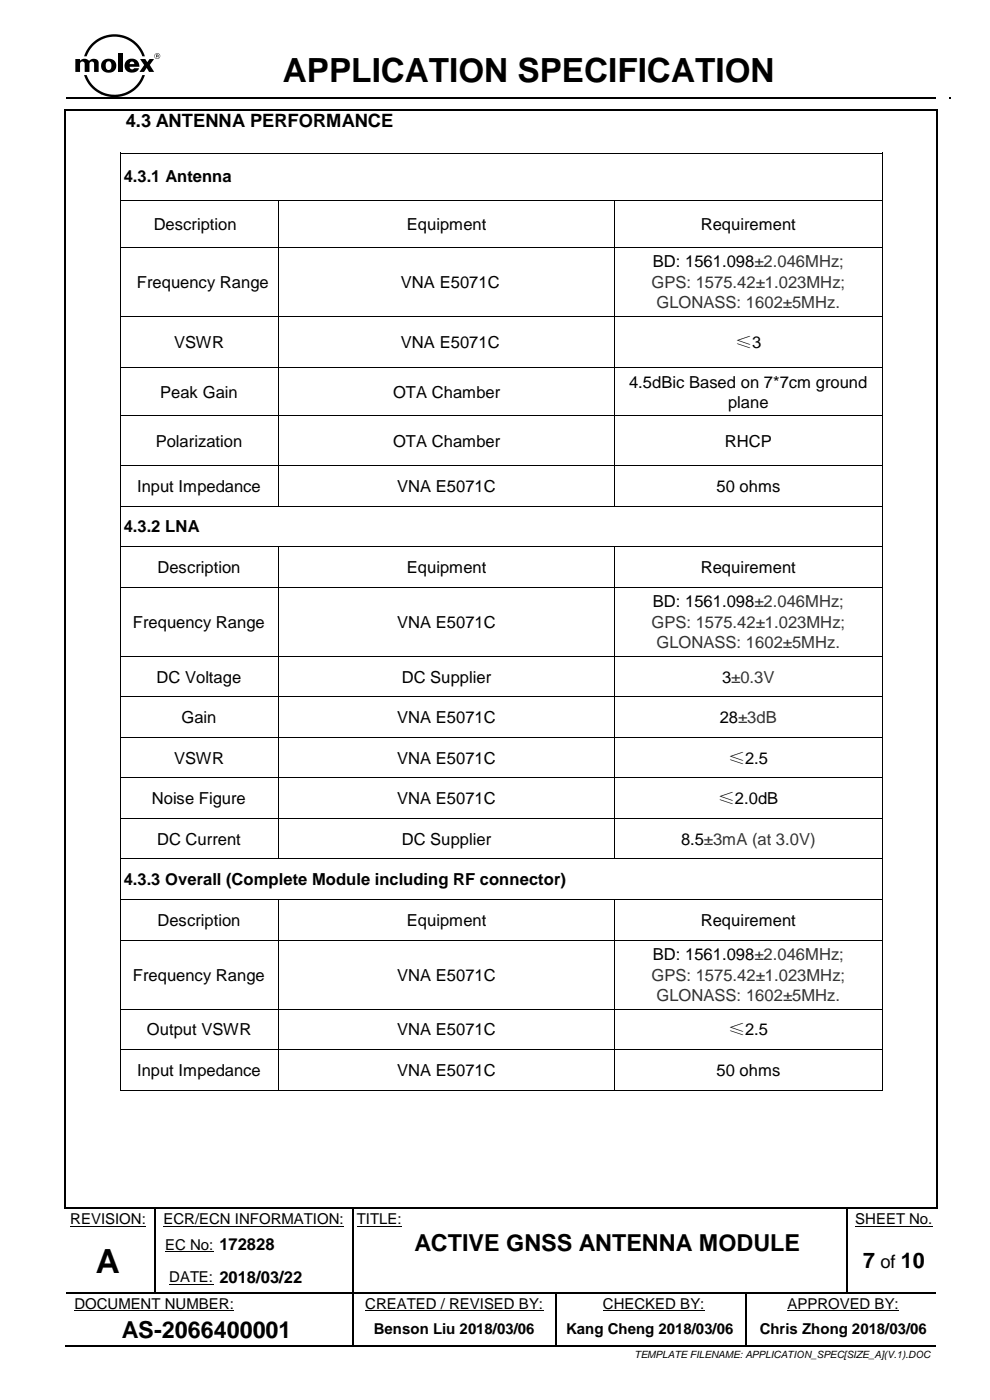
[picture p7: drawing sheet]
<svg xmlns="http://www.w3.org/2000/svg" width="210mm" height="297mm" viewBox="0 0 210 297" stroke-linecap="round" stroke-linejoin="round" font-family="sans-serif">
<g fill="#000">
<path d="M16 12.5h1v.4l.1-.1a1.28 1.28 0 0 1 1.8 .1 1.16 1.16 0 0 1 2 .3v2.1h-.9v-1.8a.49 .49 0 0 0-.5-.4 .49 .49 0 0 0-.5 .4v1.8h-1v-1.8a.49 .49 0 0 0-.5-.4 .49 .49 0 0 0-.5 .4v1.8h-1z" fill-rule="evenodd"/>
<path d="M22.7 13.1h.1a.74 .74 0 0 1 .8 .2 .74 .74 0 0 1 0 .8 .62 .62 0 0 1-.6 .8 .62 .62 0 0 1-.6-.8v-.5zM21.8 13a1.57 1.57 0 0 0 0 2 1.57 1.57 0 0 0 2 .3 1.54 1.54 0 0 0 .7-2.1 1.54 1.54 0 0 0-2.1-.6z" fill-rule="evenodd"/>
<path d="M19.5 9.3a6.8 6.8 0 0 1 11.2 2.6h-.5a6.3 6.3 0 0 0-5.9-4.1 6.3 6.3 0 0 0-5.9 4.1h-.6l.7-1.4z" fill-rule="evenodd"/>
<path d="M25 11.3h1v4h-1z" fill-rule="evenodd"/>
<path d="M26.8 13a1.57 1.57 0 0 0 .4 2.3 1.57 1.57 0 0 0 2.3-.8h-1.1a.51 .51 0 0 1-.5 .2 .51 .51 0 0 1-.4-.5h2.1a1.62 1.62 0 0 0-1-1.6 1.62 1.62 0 0 0-1.8 .4zM27.7 13.2l.3-.1a.49 .49 0 0 1 .5 .5h-1z" fill-rule="evenodd"/>
<path d="M17.8 15.9h.6a6.3 6.3 0 0 0 5.9 4.2 6.3 6.3 0 0 0 5.9-4.2h.5a6.8 6.8 0 0 1-6.4 4.7 6.8 6.8 0 0 1-6.5-4.7z" fill-rule="evenodd"/>
<path d="M29.7 12.5h1.1l.4 .7 .5-.7h1l-.9 1.3 .9 1.5h-1.1l-.5-.9-.5 .9h-1l1-1.5z" fill-rule="evenodd"/>
<path d="M32.7 11.9a.65 .65 0 0 1 1.3 0 .65 .65 0 0 1-1.3 0zM32.8 11.9a.55 .55 0 0 0 1.1 0 .55 .55 0 0 0-1.1 0z" fill-rule="evenodd"/>
<path d="M33.2 11.7l.3 .1-.3 .1zM33.1 11.6v.6h.1v-.2l.5 .2-.1-.6z" fill-rule="evenodd"/>
<path d="M13.6 23.1h.4v.4h-.4z" fill-rule="evenodd"/>
<path d="M13.6 23.1h.4v.4h-.4z" fill-rule="evenodd"/>
<path d="M14 20.7h.3v.3h-.3z" fill-rule="evenodd"/>
<path d="M14 20.7h.3v.3h-.3z" fill-rule="evenodd"/>
<path d="M25.4 32.4h.2v.9h-.2z" fill-rule="evenodd"/>
<path d="M25.4 32.4h.2v.2h-.2z" fill-rule="evenodd"/>
<path d="M187 32.4h.2v.9h-.2z" fill-rule="evenodd"/>
<path d="M187 32.4h.2v.2h-.2z" fill-rule="evenodd"/>
<path d="M198.6 23.1h.4v.4h-.4z" fill-rule="evenodd"/>
<path d="M198.6 23.1h.4v.4h-.4z" fill-rule="evenodd"/>
<path d="M201.4 20.7h.3v.3h-.3z" fill-rule="evenodd"/>
<path d="M201.4 20.7h.3v.3h-.3z" fill-rule="evenodd"/>
<path d="M25.4 42.4h.2v.9h-.2z" fill-rule="evenodd"/>
<path d="M25.4 52.4h.2v.9h-.2z" fill-rule="evenodd"/>
<path d="M58.9 42.6h.2v.7h-.2z" fill-rule="evenodd"/>
<path d="M58.9 42.4h.2v.2h-.2z" fill-rule="evenodd"/>
<path d="M58.9 52.4h.2v.9h-.2z" fill-rule="evenodd"/>
<path d="M130.4 42.6h.1v.7h-.1z" fill-rule="evenodd"/>
<path d="M130.4 42.4h.1v.2h-.1z" fill-rule="evenodd"/>
<path d="M130.4 52.4h.1v.9h-.1z" fill-rule="evenodd"/>
<path d="M187 42.4h.2v.9h-.2z" fill-rule="evenodd"/>
<path d="M187 52.4h.2v.9h-.2z" fill-rule="evenodd"/>
<path d="M25.4 67h.2v.9h-.2z" fill-rule="evenodd"/>
<path d="M25.4 77.9h.2v.9h-.2z" fill-rule="evenodd"/>
<path d="M58.9 67h.2v.9h-.2z" fill-rule="evenodd"/>
<path d="M58.9 77.9h.2v.9h-.2z" fill-rule="evenodd"/>
<path d="M130.4 67h.1v.9h-.1z" fill-rule="evenodd"/>
<path d="M130.4 77.9h.1v.9h-.1z" fill-rule="evenodd"/>
<path d="M187 67h.2v.9h-.2z" fill-rule="evenodd"/>
<path d="M187 77.9h.2v.9h-.2z" fill-rule="evenodd"/>
<path d="M25.4 88.1h.2v1h-.2z" fill-rule="evenodd"/>
<path d="M25.4 98.7h.2v.9h-.2z" fill-rule="evenodd"/>
<path d="M58.9 88.1h.2v1h-.2z" fill-rule="evenodd"/>
<path d="M58.9 98.7h.2v.9h-.2z" fill-rule="evenodd"/>
<path d="M130.4 88.1h.1v1h-.1z" fill-rule="evenodd"/>
<path d="M130.4 98.7h.1v.9h-.1z" fill-rule="evenodd"/>
<path d="M187 88.1h.2v1h-.2z" fill-rule="evenodd"/>
<path d="M187 98.7h.2v.9h-.2z" fill-rule="evenodd"/>
<path d="M25.4 107.3h.2v.9h-.2z" fill-rule="evenodd"/>
<path d="M25.4 115.9h.2v.9h-.2z" fill-rule="evenodd"/>
<path d="M58.9 107.3h.2v.2h-.2z" fill-rule="evenodd"/>
<path d="M58.9 116.1h.2v.7h-.2z" fill-rule="evenodd"/>
<path d="M58.9 115.9h.2v.2h-.2z" fill-rule="evenodd"/>
<path d="M130.4 107.3h.1v.2h-.1z" fill-rule="evenodd"/>
<path d="M130.4 116.1h.1v.7h-.1z" fill-rule="evenodd"/>
<path d="M130.4 115.9h.1v.2h-.1z" fill-rule="evenodd"/>
<path d="M187 107.3h.2v.9h-.2z" fill-rule="evenodd"/>
<path d="M187 115.9h.2v.9h-.2z" fill-rule="evenodd"/>
<path d="M25.4 124.5h.2v1h-.2z" fill-rule="evenodd"/>
<path d="M58.9 124.5h.2v1h-.2z" fill-rule="evenodd"/>
<path d="M130.4 124.5h.1v1h-.1z" fill-rule="evenodd"/>
<path d="M187 124.5h.2v1h-.2z" fill-rule="evenodd"/>
<path d="M25.4 139.1h.2v1h-.2z" fill-rule="evenodd"/>
<path d="M25.4 147.7h.2v.9h-.2z" fill-rule="evenodd"/>
<path d="M25.4 156.3h.2v1h-.2z" fill-rule="evenodd"/>
<path d="M58.9 139.1h.2v1h-.2z" fill-rule="evenodd"/>
<path d="M58.9 147.7h.2v.9h-.2z" fill-rule="evenodd"/>
<path d="M58.9 156.3h.2v1h-.2z" fill-rule="evenodd"/>
<path d="M130.4 139.1h.1v1h-.1z" fill-rule="evenodd"/>
<path d="M130.4 147.7h.1v.9h-.1z" fill-rule="evenodd"/>
<path d="M130.4 156.3h.1v1h-.1z" fill-rule="evenodd"/>
<path d="M187 139.1h.2v1h-.2z" fill-rule="evenodd"/>
<path d="M187 147.7h.2v.9h-.2z" fill-rule="evenodd"/>
<path d="M187 156.3h.2v1h-.2z" fill-rule="evenodd"/>
<path d="M25.4 165h.2v.9h-.2z" fill-rule="evenodd"/>
<path d="M25.4 173.5h.2v1h-.2z" fill-rule="evenodd"/>
<path d="M58.9 165h.2v.9h-.2z" fill-rule="evenodd"/>
<path d="M58.9 173.5h.2v1h-.2z" fill-rule="evenodd"/>
<path d="M130.4 165h.1v.9h-.1z" fill-rule="evenodd"/>
<path d="M130.4 173.5h.1v1h-.1z" fill-rule="evenodd"/>
<path d="M187 165h.2v.9h-.2z" fill-rule="evenodd"/>
<path d="M187 173.5h.2v1h-.2z" fill-rule="evenodd"/>
<path d="M25.4 182.1h.2v1h-.2z" fill-rule="evenodd"/>
<path d="M25.4 190.8h.2v.9h-.2z" fill-rule="evenodd"/>
<path d="M58.9 182.1h.2v.2h-.2z" fill-rule="evenodd"/>
<path d="M58.9 190.9h.2v.8h-.2z" fill-rule="evenodd"/>
<path d="M58.9 190.8h.2v.1h-.2z" fill-rule="evenodd"/>
<path d="M130.4 182.1h.1v.2h-.1z" fill-rule="evenodd"/>
<path d="M130.4 190.9h.1v.8h-.1z" fill-rule="evenodd"/>
<path d="M130.4 190.8h.1v.1h-.1z" fill-rule="evenodd"/>
<path d="M187 182.1h.2v1h-.2z" fill-rule="evenodd"/>
<path d="M187 190.8h.2v.9h-.2z" fill-rule="evenodd"/>
<path d="M25.4 199.4h.2v.9h-.2z" fill-rule="evenodd"/>
<path d="M25.4 214h.2v.9h-.2z" fill-rule="evenodd"/>
<path d="M58.9 199.4h.2v.9h-.2z" fill-rule="evenodd"/>
<path d="M58.9 214h.2v.9h-.2z" fill-rule="evenodd"/>
<path d="M130.4 199.4h.1v.9h-.1z" fill-rule="evenodd"/>
<path d="M130.4 214h.1v.9h-.1z" fill-rule="evenodd"/>
<path d="M187 199.4h.2v.9h-.2z" fill-rule="evenodd"/>
<path d="M187 214h.2v.9h-.2z" fill-rule="evenodd"/>
<path d="M25.4 222.6h.2v.9h-.2z" fill-rule="evenodd"/>
<path d="M25.4 231.2h.2v.2h-.2z" fill-rule="evenodd"/>
<path d="M25.4 231.2h.2v.2h-.2z" fill-rule="evenodd"/>
<path d="M58.9 222.6h.2v.9h-.2z" fill-rule="evenodd"/>
<path d="M58.9 231.2h.2v.2h-.2z" fill-rule="evenodd"/>
<path d="M130.4 222.6h.1v.9h-.1z" fill-rule="evenodd"/>
<path d="M130.4 231.2h.1v.2h-.1z" fill-rule="evenodd"/>
<path d="M187 222.6h.2v.9h-.2z" fill-rule="evenodd"/>
<path d="M187 231.2h.2v.2h-.2z" fill-rule="evenodd"/>
<path d="M187 231.2h.2v.2h-.2z" fill-rule="evenodd"/>
<path d="M13.6 256.1h.4v.3h-.4z" fill-rule="evenodd"/>
<path d="M13.6 256.1h.4v.3h-.4z" fill-rule="evenodd"/>
<path d="M32.7 256.4h.3v.3h-.3z" fill-rule="evenodd"/>
<path d="M32.7 256.1h.4v.3h-.4z" fill-rule="evenodd"/>
<path d="M74.7 256.4h.2v.3h-.2z" fill-rule="evenodd"/>
<path d="M74.7 256.1h.3v.3h-.3z" fill-rule="evenodd"/>
<path d="M87.1 256.1h.4v.3h-.4z" fill-rule="evenodd"/>
<path d="M179.6 256.4h.2v.3h-.2z" fill-rule="evenodd"/>
<path d="M179.6 256.1h.3v.3h-.3z" fill-rule="evenodd"/>
<path d="M198.6 256.1h.4v.3h-.4z" fill-rule="evenodd"/>
<path d="M198.6 256.1h.4v.3h-.4z" fill-rule="evenodd"/>
<path d="M32.7 260.4h.3v.9h-.3z" fill-rule="evenodd"/>
<path d="M32.7 267.3h.3v.9h-.3z" fill-rule="evenodd"/>
<path d="M32.7 274.2h.3v.2h-.3z" fill-rule="evenodd"/>
<path d="M45.3 274.2h.2v.2h-.2z" fill-rule="evenodd"/>
<path d="M74.7 278.5h.3v.8h-.3z" fill-rule="evenodd"/>
<path d="M74.7 260.4h.2v.9h-.2z" fill-rule="evenodd"/>
<path d="M74.7 267.3h.2v.9h-.2z" fill-rule="evenodd"/>
<path d="M74.7 274.2h.2v.5h-.2z" fill-rule="evenodd"/>
<path d="M87.1 274.2h.3v.2h-.3z" fill-rule="evenodd"/>
<path d="M117.8 278.5h.3v.8h-.3z" fill-rule="evenodd"/>
<path d="M117.8 274.4h.3v.3h-.3z" fill-rule="evenodd"/>
<path d="M117.8 274.2h.3v.2h-.3z" fill-rule="evenodd"/>
<path d="M158.1 274.4h.2v.3h-.2z" fill-rule="evenodd"/>
<path d="M158.1 274.2h.2v.2h-.2z" fill-rule="evenodd"/>
<path d="M158.1 278.5h.2v.8h-.2z" fill-rule="evenodd"/>
<path d="M179.6 260.4h.2v.9h-.2z" fill-rule="evenodd"/>
<path d="M179.6 267.3h.2v.9h-.2z" fill-rule="evenodd"/>
<path d="M179.6 274.2h.2v.2h-.2z" fill-rule="evenodd"/>
<path d="M74.7 285.4h.3v.3h-.3z" fill-rule="evenodd"/>
<path d="M117.8 285.4h.3v.3h-.3z" fill-rule="evenodd"/>
<path d="M158.1 285.4h.3v.3h-.3z" fill-rule="evenodd"/>
</g>
<path d="M13.8 23.5v232.6M14 23.3h184.6M14.3 20.9h184.3M198.8 23.5v232.6M14 256.2h184.6M74.8 279.3v6.1M117.9 279.3v6.1M14 285.5h60.7M75 285.5h42.8M118.1 285.5h40M158.4 285.5h40.2" fill="none" stroke="#000" stroke-width=".34"/>
<g fill="none" stroke="#000" stroke-width=".21">
<path d="M25.5 33.3v9.1M25.6 32.5h161.4M187.1 33.3v9.1M25.5 43.3v9.1M25.5 53.3v13.7M25.6 42.5h33.3M25.6 52.5h33.3M59 43.3v9.1M59 53.3v13.7M59.1 42.5h71.3M59.1 52.5h71.3M130.5 43.3v9.1"/>
<path d="M130.5 53.3v13.7M130.5 42.5h56.5M130.5 52.5h56.5M187.1 43.3v9.1M187.1 53.3v13.7M25.5 67.9v10M25.5 78.8v9.3M25.6 67.1h33.3M25.6 77.9h33.3M59 67.9v10M59 78.8v9.3M59.1 67.1h71.3"/>
<path d="M59.1 77.9h71.3M130.5 67.9v10M130.5 78.8v9.3M130.5 67.1h56.5M130.5 77.9h56.5M187.1 67.9v10M187.1 78.8v9.3M25.5 89.1v9.6M25.5 99.6v7.7M25.6 88.2h33.3M25.6 98.8h33.3M59 89.1v9.6"/>
<path d="M59 99.6v7.7M59.1 88.2h71.3M59.1 98.8h71.3M130.5 89.1v9.6M130.5 99.6v7.7M130.5 88.2h56.5M130.5 98.8h56.5M187.1 89.1v9.6M187.1 99.6v7.7M25.5 108.2v7.7M25.5 116.8v7.7M25.6 107.4h33.3"/>
<path d="M25.6 116h33.3M59 116.8v7.7M59.1 107.4h71.3M59.1 116h71.3M130.5 116.8v7.7M130.5 107.4h56.5M130.5 116h56.5M187.1 108.2v7.7M187.1 116.8v7.7M25.5 125.5v13.6M25.6 124.6h33.3M25.6 139.2h33.3"/>
<path d="M59 125.5v13.6M59.1 124.6h71.3M59.1 139.2h71.3M130.5 125.5v13.6M130.5 124.6h56.5M130.5 139.2h56.5M187.1 125.5v13.6M25.5 140.1v7.6M25.5 148.6v7.7M25.5 157.3v7.7M25.6 147.8h33.3M25.6 156.4h33.3"/>
<path d="M59 140.1v7.6M59 148.6v7.7M59 157.3v7.7M59.1 147.8h71.3M59.1 156.4h71.3M130.5 140.1v7.6M130.5 148.6v7.7M130.5 157.3v7.7M130.5 147.8h56.5M130.5 156.4h56.5M187.1 140.1v7.6M187.1 148.6v7.7"/>
<path d="M187.1 157.3v7.7M25.5 165.9v7.6M25.5 174.5v7.6M25.6 165h33.3M25.6 173.6h33.3M59 165.9v7.6M59 174.5v7.6M59.1 165h71.3M59.1 173.6h71.3M130.5 165.9v7.6M130.5 174.5v7.6M130.5 165h56.5"/>
<path d="M130.5 173.6h56.5M187.1 165.9v7.6M187.1 174.5v7.6M25.5 183.1v7.7M25.5 191.7v7.7M25.6 182.2h33.3M25.6 190.9h33.3M25.6 199.5h33.3M59 191.7v7.7M59.1 182.2h71.3M59.1 190.9h71.3M59.1 199.5h71.3"/>
<path d="M130.5 191.7v7.7M130.5 182.2h56.5M130.5 190.9h56.5M130.5 199.5h56.5M187.1 183.1v7.7M187.1 191.7v7.7M25.5 200.3v13.7M25.5 214.9v7.7M25.6 214.1h33.3M59 200.3v13.7M59 214.9v7.7M59.1 214.1h71.3"/>
<path d="M130.5 200.3v13.7M130.5 214.9v7.7M130.5 214.1h56.5M187.1 200.3v13.7M187.1 214.9v7.7M25.5 223.5v7.7M25.6 222.7h33.3M25.6 231.3h33.3M59 223.5v7.7M59.1 222.7h71.3M59.1 231.3h71.3M130.5 223.5v7.7"/>
<path d="M130.5 222.7h56.5M130.5 231.3h56.5M187.1 223.5v7.7M14.9 260.1h16.1M15.8 278.1h33.9M34.7 260.1h38.3M35 265.6h10.3M35.9 272.5h9.4M75.7 260.1h9.5M77.5 278.1h37.8M127.9 278.1h21.5M167 278.1h23.7"/>
<path d="M181.4 260.1h16.5"/>
</g>
<g fill="none" stroke="#000" stroke-width=".25">
<path d="M32.9 256.7v3.7M74.8 256.7v3.7M179.7 256.7v3.7M14 274.3h18.7M32.9 261.3v6M32.9 268.2v6M33 274.3h12.3M45.5 274.3h29.2M74.8 261.3v6M74.8 268.2v6M74.8 274.7v3.8M74.9 274.3h12.2"/>
<path d="M87.4 274.3h30.4M117.9 274.7v3.8M118.1 274.3h40M158.2 274.7v3.8M158.2 279.3v6.1M158.3 274.3h21.3M179.7 261.3v6M179.7 268.2v6M179.8 274.3h18.8"/>
</g>
<g font-size="7.1">
<text x="60" y="17.4">APPLICATION SPECIFICATION</text>
<text x="20.4" y="270">A</text>
</g>
<g font-size="5">
<text x="87.9" y="265.5">ACTIVE GNSS ANTENNA MODULE</text>
<text x="25.9" y="283.8">AS-2066400001</text>
</g>
<g font-size="4.6">
<text x="183.1" y="269.1">7</text>
<text x="191.1" y="269.1">10</text>
</g>
<g font-size="3.9">
<text x="26.7" y="27">4.3 ANTENNA PERFORMANCE</text>
<text x="186.8" y="269.1">of</text>
</g>
<g font-size="3.5">
<text x="26.3" y="38.7">4.3.1 Antenna</text>
<text x="32.6" y="48.7">Description</text>
<text x="86.3" y="48.7">Equipment</text>
<text x="148.7" y="48.7">Requirement</text>
<text x="138.5" y="56.7">BD: 1561.098±2.046MHz;</text>
<text x="29" y="61.1">Frequency Range</text>
<text x="85.1" y="61.1">VNA E5071C</text>
<text x="36.9" y="73.8">VSWR</text>
<text x="85.1" y="73.8">VNA E5071C</text>
<text x="156" y="73.8">≤3</text>
<text x="133.5" y="82.2">4.5dBic Based on 7*7cm ground</text>
<text x="34" y="84.4">Peak Gain</text>
<text x="83.4" y="84.4">OTA Chamber</text>
<text x="154.5" y="86.5">plane</text>
<text x="33" y="94.8">Polarization</text>
<text x="83.4" y="94.8">OTA Chamber</text>
<text x="153.8" y="94.8">RHCP</text>
<text x="29.1" y="104.4">Input Impedance</text>
<text x="84.3" y="104.4">VNA E5071C</text>
<text x="152" y="104.4">50 ohms</text>
<text x="26.3" y="113">4.3.2 LNA</text>
<text x="33.4" y="121.6">Description</text>
<text x="86.3" y="121.6">Equipment</text>
<text x="148.7" y="121.6">Requirement</text>
<text x="138.5" y="128.9">BD: 1561.098±2.046MHz;</text>
<text x="28.2" y="133.2">Frequency Range</text>
<text x="84.3" y="133.2">VNA E5071C</text>
<text x="33.2" y="144.8">DC Voltage</text>
<text x="85.2" y="144.8">DC Supplier</text>
<text x="153.2" y="144.8">3±0.3V</text>
<text x="38.5" y="153.4">Gain</text>
<text x="84.3" y="153.4">VNA E5071C</text>
<text x="152.7" y="153.4">28±3dB</text>
<text x="36.9" y="162">VSWR</text>
<text x="84.3" y="162">VNA E5071C</text>
<text x="154.5" y="162">≤2.5</text>
<text x="32.2" y="170.6">Noise Figure</text>
<text x="84.3" y="170.6">VNA E5071C</text>
<text x="152.4" y="170.6">≤2.0dB</text>
<text x="33.3" y="179.2">DC Current</text>
<text x="85.2" y="179.2">DC Supplier</text>
<text x="144.5" y="179.2">8.5±3mA (at 3.0V)</text>
<text x="26.3" y="187.8">4.3.3 Overall (Complete Module including RF connector)</text>
<text x="33.4" y="196.5">Description</text>
<text x="86.3" y="196.5">Equipment</text>
<text x="148.7" y="196.5">Requirement</text>
<text x="138.5" y="203.7">BD: 1561.098±2.046MHz;</text>
<text x="28.2" y="208.1">Frequency Range</text>
<text x="84.3" y="208.1">VNA E5071C</text>
<text x="31.2" y="219.7">Output VSWR</text>
<text x="84.3" y="219.7">VNA E5071C</text>
<text x="154.5" y="219.7">≤2.5</text>
<text x="29.1" y="228.3">Input Impedance</text>
<text x="84.3" y="228.3">VNA E5071C</text>
<text x="152" y="228.3">50 ohms</text>
</g>
<g font-size="3.5" fill="#333">
<text x="138.2" y="61.1">GPS: 1575.42±1.023MHz;</text>
<text x="139.3" y="65.3">GLONASS: 1602±5MHz.</text>
<text x="138.2" y="133.2">GPS: 1575.42±1.023MHz;</text>
<text x="139.3" y="137.5">GLONASS: 1602±5MHz.</text>
<text x="138.2" y="208.1">GPS: 1575.42±1.023MHz;</text>
<text x="139.3" y="212.4">GLONASS: 1602±5MHz.</text>
</g>
<g font-size="3.2">
<text x="14.9" y="259.7">REVISION:</text>
<text x="34.7" y="259.7">ECR/ECN INFORMATION:</text>
<text x="75.7" y="259.7">TITLE:</text>
<text x="181.4" y="259.7">SHEET No.</text>
<text x="35" y="265.2">EC No: 172828</text>
<text x="35.9" y="272.1">DATE: 2018/03/22</text>
<text x="15.8" y="277.7">DOCUMENT NUMBER:</text>
<text x="77.5" y="277.7">CREATED / REVISED BY:</text>
<text x="127.9" y="277.7">CHECKED BY:</text>
<text x="167" y="277.7">APPROVED BY:</text>
<text x="79.3" y="283">Benson Liu 2018/03/06</text>
<text x="120.1" y="283">Kang Cheng 2018/03/06</text>
<text x="161.2" y="283">Chris Zhong 2018/03/06</text>
</g>
<text font-size="2.1" x="134.6" y="288.2">TEMPLATE FILENAME: APPLICATION_SPEC[SIZE_A](V.1).DOC</text>
</svg>
